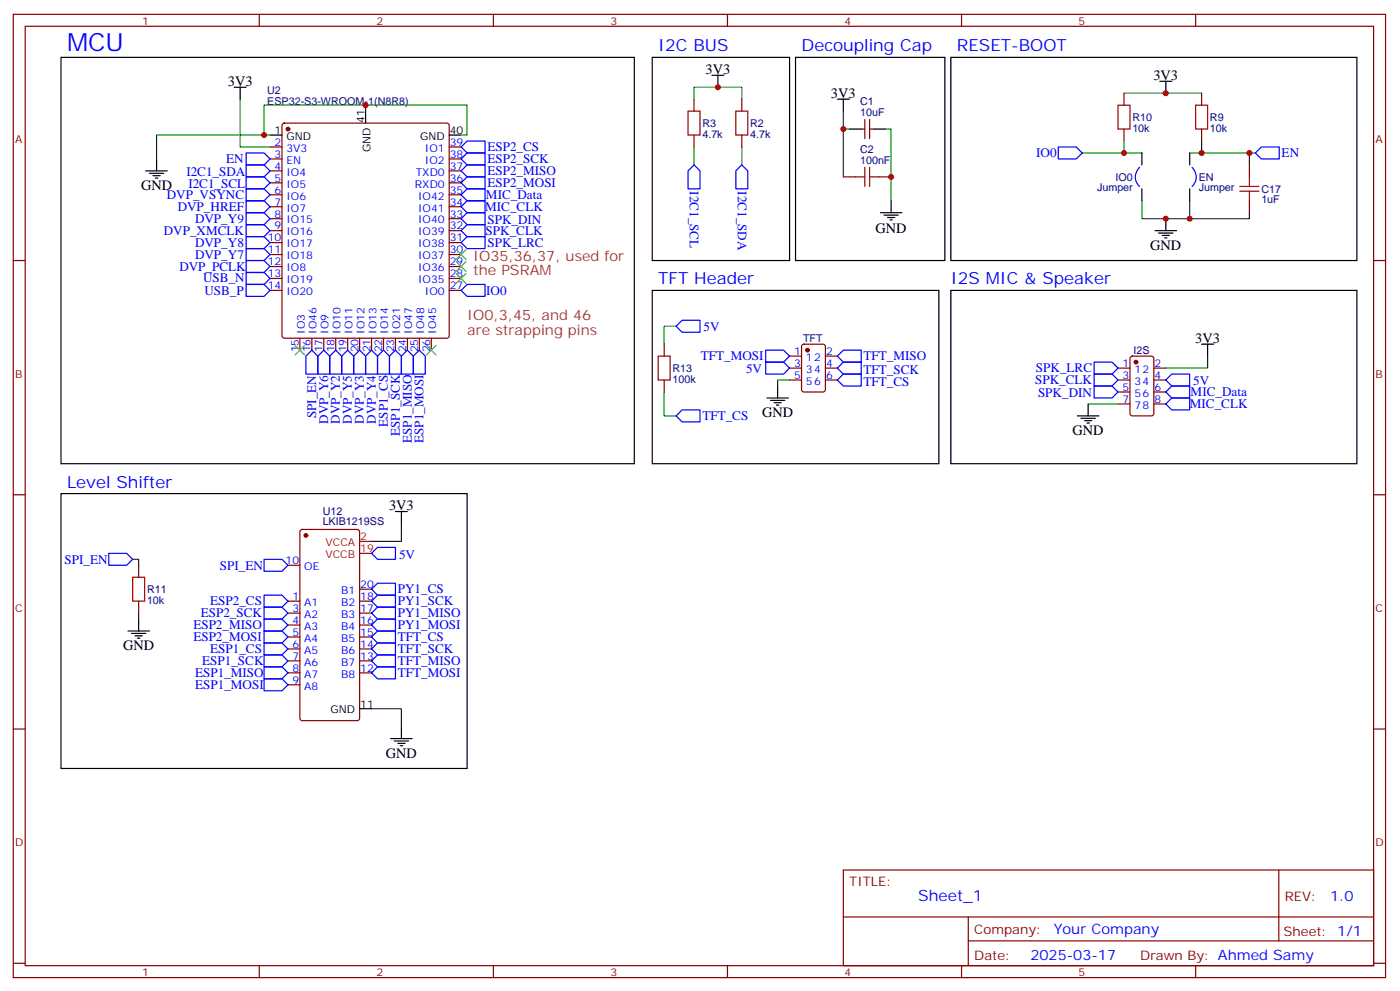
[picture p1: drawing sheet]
<svg xmlns="http://www.w3.org/2000/svg" width="414mm" height="293mm" viewBox="0 0 414 293" stroke-linecap="round" stroke-linejoin="round" font-family="sans-serif">
<g fill="none" stroke="#870000" stroke-width=".35">
<path d="M3.9 4.2h405.4v284.4h-405.4zM7.4 7.8h398.3v277.2h-398.3zM76.6 4.2v3.6M145.7 4.2v3.6M214.9 4.2v3.6M284 4.2v3.6M353.2 4.2v3.6M83.5 36.5l.5-.2h48l.5 .2 .2 .5v62.1l-.3 .5-.4 .2h-48l-.5-.2-.2-.5v-62.1zM205 29.3v3.5M205 39.9v3.5M219.1 29.3v3.5M219.1 39.9v3.5"/>
<path d="M254.4 38.1h1M255.4 35.3v5.6M256.9 35.3v5.6M256.9 38.1h1M332 27.5v3.5M332 38.1v3.5M354.9 27.5v3.5M354.9 38.1v3.5M79.8 43.4h3.5M79.8 46.9h3.5M79.8 50.4h3.5M79.8 54h3.5"/>
<path d="M79.8 57.5h3.5M132.7 43.4h3.5M132.7 46.9h3.5M132.7 50.4h3.5M132.7 54h3.5M132.7 57.5h3.5M249.1 52.2h3.5M259.7 52.2h3.5M369 48.7v3.5M369 59.3v3.5M3.9 76.9h3.5M79.8 61h3.5"/>
<path d="M79.8 64.6h3.5M79.8 68.1h3.5M79.8 71.6h3.5M79.8 75.1h3.5M79.8 78.7h3.5M132.7 61h3.5M132.7 64.6h3.5M132.7 68.1h3.5M132.7 71.6h3.5M132.7 75.1h3.5M132.7 78.7h3.5M405.7 76.9h3.6"/>
<path d="M79.8 82.2h3.5M79.8 85.7h3.5M88.6 99.8v3.6M92.1 99.8v3.6M95.6 99.8v3.6M99.2 99.8v3.6M102.7 99.8v3.6M106.2 99.8v3.6M109.7 99.8v3.6M113.3 99.8v3.6M116.8 99.8v3.6M120.3 99.8v3.6"/>
<path d="M123.9 99.8v3.6M127.4 99.8v3.6M132.7 82.2h3.5M132.7 85.7h3.5M196.2 101.6v3.5M196.2 112.2v3.5M233.2 105.1h3.5M233.2 112.2h3.5M233.2 108.7h3.5M237 101.8l.5-.2h5.6l.6 .4 .1 13-.5 .7h-5.8l-.7-.5-.1-12.9zM243.8 105.1h3.5M243.8 112.2h3.5"/>
<path d="M243.8 108.7h3.5M330.2 112.2h3.6M330.2 108.7h3.6M330.2 119.2h3.6M330.2 115.7h3.6M334 105.3l.5-.2h5.6l.7 .5v16.5l-.4 .6-5.9 .1-.7-.5v-16.5zM340.8 112.2h3.5M340.8 108.7h3.5M340.8 119.2h3.5M340.8 115.7h3.5M3.9 146h3.5M88.8 156.5l.5-.2h16.2l.7 .4v55.3l-.4 .7h-16.5l-.7-.4v-55.3z"/>
<path d="M405.7 146h3.6M41 166.9v3.5M41 177.4v3.6M85.1 166.9h3.5M85.1 177.4h3.5M106.2 177.4h3.5M106.2 173.9h3.5M85.1 181h3.5M85.1 184.5h3.5M85.1 188h3.5M85.1 191.6h3.5M85.1 195.1h3.5"/>
<path d="M85.1 198.6h3.5M106.2 181h3.5M106.2 184.5h3.5M106.2 188h3.5M106.2 191.6h3.5M106.2 195.1h3.5M106.2 198.6h3.5M3.9 215.2h3.5M85.1 202.1h3.5M405.7 215.2h3.6M249.1 256.8h156.6v28.2h-156.6zM377.7 256.8v20.9"/>
<path d="M249.1 270.7h156.5M286 277.7h119.6M286 270.7v14.1M3.9 284.3h3.5M76.6 285v3.6M145.7 285v3.6M214.9 285v3.6M284 285v3.6M353.2 285v3.6M405.7 284.3h3.6"/>
</g>
<g fill="none" stroke="#000" stroke-width=".35">
<path d="M18 16.9h169.4v120h-169.4zM192.7 16.9h40.5v60h-40.5zM235 16.9h44.1v60h-44.1zM280.8 16.9h120v60h-120zM69.2 25.8h3.5M70.9 25.8v3.5M79.8 39.9h3.5M108 32.8v3.5M132.7 39.9h3.5M210.3 22.2h3.5M212.1 22.2v3.6M247.3 29.3h3.6"/>
<path d="M249.1 29.3v3.5M250.9 38.1h3.5M257.9 38.1h3.5M342.6 24h3.5M344.3 24v3.5M43.1 50.4h6.3M44.1 51.2h4.3M45.2 51.9h2.1M45.9 52.6h.7M46.2 46.9v3.5M263.2 59.3v3.5M337.3 45.2v3.5"/>
<path d="M337.3 55.7v3.6M351.4 45.2v3.5M351.4 55.7v3.6M260 62.8h6.4M261.1 63.5h4.2M262.1 64.2h2.2M262.9 64.9h.7M341.2 68.1h6.3M342.2 68.8h4.3M343.3 69.5h2.1M344 70.2h.7M344.3 64.6v3.5"/>
<path d="M192.7 85.7h84.6v51.2h-84.6zM280.8 85.7h120v51.2h-120zM226.5 117.5h6.4M227.6 118.2h4.2M228.6 118.9h2.2M229.3 119.6h.7M229.7 113.9v3.6M321.4 119.2v3.6M354.9 101.6h3.6M356.7 101.6v3.5M318.2 122.8h6.4M319.3 123.5h4.2"/>
<path d="M320.4 124.2h2.1M321.1 124.9h.7M18 145.7h120v81.1h-120zM116.8 151h3.5M118.6 151v3.5M37.8 186.3h6.3M38.8 187h4.3M39.9 187.7h2.1M40.6 188.4h.7M41 182.7v3.6M106.2 209.2h3.5M115.4 218h6.3"/>
<path d="M116.5 218.7h4.2M117.5 219.4h2.1M118.6 214.5v3.5M118.2 220.1h.7"/>
</g>
<g fill="none" stroke="#008700" stroke-width=".35">
<path d="M70.9 29.3v14.1h8.9M79.8 39.9h-33.6v7M108 32.8v-1.8h-30v8.9M108 31h30v8.9h-1.8M205 29.3v-3.5h14.1v3.5M249.1 32.8v19.4M249.1 38.1h1.8M261.4 38.1h1.8v21.2M332 27.5h22.9M205 43.4v5.3M219.1 43.4v5.3M319.7 45.2h17.6"/>
<path d="M332 41.6v3.6M337.3 59.3v5.3h14.1v-5.3M351.4 45.2h19.4M354.9 41.6v3.6M369 45.2v3.5M369 62.8v1.8h-17.6M199.7 96.3h-3.5v5.3M196.2 115.7v7.1h3.5M233.2 112.2h-3.5v1.7M321.4 119.2h8.8M356.7 105.1v3.6h-12.4M118.6 154.5v5.3h-8.9"/>
<path d="M39.2 165.1h1.8v1.8M41 181v1.7M109.7 209.2h8.9v5.3"/>
</g>
<g fill="none" stroke="#00f" stroke-width=".35">
<path d="M72.7 45.2h5.3l1.8 1.7-1.8 1.8h-5.3zM72.7 48.7h5.3l1.8 1.7-1.8 1.8h-5.3zM72.7 52.2h5.3l1.8 1.8-1.8 1.7h-5.3zM72.7 55.7h5.3l1.8 1.8-1.8 1.8h-5.3zM72.7 59.3h5.3l1.8 1.7-1.8 1.8h-5.3zM138 59.3h5.3v3.5h-5.3l-1.8-1.8zM138 45.2h5.3v3.5h-5.3l-1.8-1.8zM138 55.7h5.3v3.6h-5.3l-1.8-1.8zM138 41.6h5.3v3.6h-5.3l-1.8-1.8zM138 52.2h5.3v3.5h-5.3l-1.8-1.7zM138 48.7h5.3v3.5h-5.3l-1.8-1.8zM203.2 50.4l1.8-1.7 1.8 1.7v5.3h-3.6z"/>
<path d="M217.3 50.4l1.8-1.7 1.8 1.7v5.3h-3.6zM312.6 43.4h5.3l1.8 1.8-1.8 1.7h-5.3zM336.6 49.4a4 4 0 0 0 0 5.6M352.1 49.4a4 4 0 0 1 0 5.6M372.6 43.4h5.3v3.5h-5.3l-1.8-1.7zM72.7 69.8h5.3l1.8 1.8-1.8 1.8h-5.3zM72.7 73.4h5.3l1.8 1.7-1.8 1.8h-5.3zM72.7 62.8h5.3l1.8 1.8-1.8 1.7h-5.3zM72.7 66.3h5.3l1.8 1.8-1.8 1.7h-5.3zM72.7 76.9h5.3l1.8 1.8-1.8 1.7h-5.3zM136.2 71.6l1.8-1.8h5.3v3.6h-5.3zM136.2 68.1l1.8-1.8h5.3v3.5h-5.3z"/>
<path d="M136.2 64.6l1.8-1.8h5.3v3.5h-5.3zM72.7 80.4h5.3l1.8 1.8-1.8 1.8h-5.3zM72.7 84h5.3l1.8 1.7-1.8 1.8h-5.3zM138 84h5.3v3.5h-5.3l-1.8-1.8zM201.5 94.5h5.3v3.6h-5.3l-1.8-1.8zM92.1 103.4l1.8 1.7v5.3h-3.6v-5.3zM95.6 103.4l1.8 1.7v5.3h-3.5v-5.3zM99.2 103.4l1.7 1.7v5.3h-3.5v-5.3zM102.7 103.4l1.8 1.7v5.3h-3.6v-5.3zM106.2 103.4l1.8 1.7v5.3h-3.5v-5.3zM109.7 103.4l1.8 1.7v5.3h-3.5v-5.3zM113.3 103.4l1.7 1.7v5.3h-3.5v-5.3z"/>
<path d="M116.8 103.4l1.8 1.7v5.3h-3.6v-5.3zM120.3 103.4l1.8 1.7v5.3h-3.5v-5.3zM123.9 103.4l1.7 1.7v5.3h-3.5v-5.3zM226.2 103.4h5.3l1.7 1.7-1.7 1.8h-5.3zM226.2 106.9h5.3l1.7 1.8-1.7 1.7h-5.3zM247.3 108.7l1.8-1.8h5.3v3.5h-5.3zM249.1 103.4h5.3v3.5h-5.3l-1.8-1.8zM249.1 110.4h5.3v3.5h-5.3l-1.8-1.7zM323.2 106.9h5.3l1.7 1.8-1.7 1.7h-5.3zM323.2 110.4h5.3l1.7 1.8-1.7 1.7h-5.3zM323.2 113.9h5.3l1.7 1.8-1.7 1.8h-5.3zM344.3 112.2l1.8-1.8h5.3v3.5h-5.3z"/>
<path d="M344.3 115.7l1.8-1.8h5.3v3.6h-5.3zM346.1 117.5h5.3v3.5h-5.3l-1.8-1.8zM199.7 122.8l1.8-1.8h5.3v3.5h-5.3zM32.1 163.3h5.3l1.8 1.8-1.8 1.8h-5.3zM78 165.1h5.3l1.8 1.8-1.8 1.7h-5.3zM78 175.7h5.3l1.8 1.7-1.8 1.8h-5.3zM78 179.2h5.3l1.8 1.8-1.8 1.7h-5.3zM109.7 163.3l1.8-1.7h5.3v3.5h-5.3zM109.7 173.9l1.8-1.7h5.3v3.5h-5.3zM111.5 179.2h5.3v3.5h-5.3l-1.8-1.7zM111.5 175.7h5.3v3.5h-5.3l-1.8-1.8zM78 186.3h5.3l1.8 1.7-1.8 1.8h-5.3z"/>
<path d="M78 182.7h5.3l1.8 1.8-1.8 1.8h-5.3zM78 196.8h5.3l1.8 1.8-1.8 1.8h-5.3zM78 189.8h5.3l1.8 1.8-1.8 1.7h-5.3zM78 193.3h5.3l1.8 1.8-1.8 1.7h-5.3zM111.5 182.7h5.3v3.6h-5.3l-1.8-1.8zM111.5 193.3h5.3v3.5h-5.3l-1.8-1.7zM111.5 196.8h5.3v3.6h-5.3l-1.8-1.8zM111.5 186.3h5.3v3.5h-5.3l-1.8-1.8zM111.5 189.8h5.3v3.5h-5.3l-1.8-1.7zM78 200.4h5.3l1.8 1.7-1.8 1.8h-5.3z"/>
</g>
<g fill="none" stroke="#a10000" stroke-width=".35">
<path d="M203.2 32.8h3.6v7.1h-3.6zM217.3 32.8h3.6v7.1h-3.6zM330.2 31h3.6v7.1h-3.6zM353.2 31h3.5v7.1h-3.5zM252.6 52.2h2.8M255.4 49.4v5.6M256.9 52.2h2.8M256.9 49.4v5.6M366.2 55h5.7M366.2 56.4h5.7M369 52.2v2.8M369 56.4v2.9"/>
<path d="M194.4 105.1h3.5v7.1h-3.5zM39.2 170.4h3.5v7h-3.5z"/>
</g>
<g fill="#870000" stroke="#870000" stroke-width=".35">
<circle cx="85.1" cy="38.1" r=".53"/>
<circle cx="238.5" cy="103.4" r=".53"/>
<circle cx="90.3" cy="158" r=".53"/>
<circle cx="335.5" cy="106.9" r=".53"/>
</g>
<path d="M134.8 77.3l2.8 2.8M134.8 73.7l2.8 2.9M137.6 77.3l-2.8 2.8M137.6 73.7l-2.8 2.9M134.8 80.8l2.8 2.8M137.6 80.8l-2.8 2.8M87.2 102l2.8 2.8M90 102l-2.8 2.8M126 102l2.8 2.8M128.8 102l-2.8 2.8" fill="none" stroke="#3c3" stroke-width=".35"/>
<path d="M106.2 159.8h3.5M106.2 163.3h3.5" fill="none" stroke="#f00" stroke-width=".35"/>
<g fill="#c00">
<circle cx="212.1" cy="25.8" r=".88"/>
<circle cx="344.3" cy="64.6" r=".88"/>
<circle cx="249.1" cy="38.1" r=".88"/>
<circle cx="263.2" cy="52.2" r=".88"/>
<circle cx="78" cy="39.9" r=".88"/>
<circle cx="108" cy="31" r=".88"/>
<circle cx="354.9" cy="45.2" r=".88"/>
<circle cx="369" cy="45.2" r=".88"/>
<circle cx="351.4" cy="64.6" r=".88"/>
<circle cx="332" cy="45.2" r=".88"/>
<circle cx="344.3" cy="27.5" r=".88"/>
</g>
<text font-size="7.4" fill="#00f" x="19.8" y="15.2">MCU</text>
<g font-size="4.9" fill="#00f">
<text x="194.4" y="15.2">I2C BUS</text>
<text x="236.7" y="15.2">Decoupling Cap</text>
<text x="282.6" y="15.2">RESET-BOOT</text>
<text x="194.4" y="84">TFT Header</text>
<text x="280.8" y="84">I2S MIC &amp; Speaker</text>
<text x="19.8" y="143.9">Level Shifter</text>
</g>
<text font-size="4.6" fill="#00f" x="271.2" y="265.8">Sheet_1</text>
<g font-size="4.2">
<text x="208.4" y="21.9">3V3</text>
<text x="340.7" y="23.7">3V3</text>
<text x="67.3" y="25.4">3V3</text>
<text x="245.5" y="29">3V3</text>
<text x="41.7" y="56.1">GND</text>
<text x="258.6" y="68.9">GND</text>
<text x="339.8" y="73.7">GND</text>
<text x="353" y="101.3">3V3</text>
<text x="225.1" y="123.1">GND</text>
<text x="316.8" y="128.4">GND</text>
<text x="114.9" y="150.7">3V3</text>
<text x="36.4" y="191.9">GND</text>
<text x="114" y="223.7">GND</text>
</g>
<g font-size="4.2" fill="#933">
<text x="139.7" y="76.9">IO35,36,37, used for</text>
<text x="139.7" y="81.1">the PSRAM</text>
<text x="138" y="94.5">IO0,3,45, and 46</text>
<text x="138" y="98.8">are strapping pins</text>
</g>
<g font-size="4.2" fill="#00f">
<text x="392.9" y="266.1">1.0</text>
<text x="311.3" y="275.6">Your Company</text>
<text x="304.3" y="283.4">2025-03-17</text>
</g>
<g font-size="3.9" fill="#00f">
<text x="144" y="44.6">ESP2_CS</text>
<text x="306.1" y="46.4">IO0</text>
<text x="378.6" y="46.4">EN</text>
<text x="55" y="51.9">I2C1_SDA</text>
<text x="66.8" y="48.2">EN</text>
<text x="144" y="48.2">ESP2_SCK</text>
<text x="144" y="51.7">ESP2_MISO</text>
<text x="49.3" y="58.8">DVP_VSYNC</text>
<text x="55.6" y="55.4">I2C1_SCL</text>
<text x="143.6" y="58.7">MIC_Data</text>
<text x="144" y="55.2">ESP2_MOSI</text>
<text x="203.8" y="56.4" transform="rotate(90 203.8 56.4)">I2C1_SCL</text>
<text x="217.9" y="56.4" transform="rotate(90 217.9 56.4)">I2C1_SDA</text>
<text x="52.5" y="62.3">DVP_HREF</text>
<text x="57.6" y="65.8">DVP_Y9</text>
<text x="143.3" y="62.3">MIC_CLK</text>
<text x="48.4" y="69.3">DVP_XMCLK</text>
<text x="143.4" y="69.4">SPK_CLK</text>
<text x="144" y="66.1">SPK_DIN</text>
<text x="57.6" y="72.9">DVP_Y8</text>
<text x="57.6" y="76.4">DVP_Y7</text>
<text x="144" y="72.9">SPK_LRC</text>
<text x="53" y="79.9">DVP_PCLK</text>
<text x="60" y="83.4">USB_N</text>
<text x="60.4" y="87.1">USB_P</text>
<text x="143.6" y="87">IO0</text>
<text x="207.8" y="97.6">5V</text>
<text x="207" y="106.3">TFT_MOSI</text>
<text x="255.1" y="106.3">TFT_MISO</text>
<text x="220.4" y="110.2">5V</text>
<text x="255.1" y="113.8">TFT_CS</text>
<text x="255.1" y="110.3">TFT_SCK</text>
<text x="305.7" y="113.4">SPK_CLK</text>
<text x="306" y="109.9">SPK_LRC</text>
<text x="352.5" y="113.7">5V</text>
<text x="306.6" y="117.3">SPK_DIN</text>
<text x="351.7" y="116.9">MIC_Data</text>
<text x="93.4" y="123.5" transform="rotate(-90 93.4 123.5)">SPI_EN</text>
<text x="96.9" y="125.1" transform="rotate(-90 96.9 125.1)">DVP_Y6</text>
<text x="100.4" y="125.1" transform="rotate(-90 100.4 125.1)">DVP_Y2</text>
<text x="103.9" y="125.1" transform="rotate(-90 103.9 125.1)">DVP_Y5</text>
<text x="107.5" y="125.1" transform="rotate(-90 107.5 125.1)">DVP_Y3</text>
<text x="111" y="125.1" transform="rotate(-90 111 125.1)">DVP_Y4</text>
<text x="114.5" y="126" transform="rotate(-90 114.5 126)">ESP1_CS</text>
<text x="207.5" y="124">TFT_CS</text>
<text x="351.5" y="120.5">MIC_CLK</text>
<text x="118.1" y="128.7" transform="rotate(-90 118.1 128.7)">ESP1_SCK</text>
<text x="121.6" y="130.8" transform="rotate(-90 121.6 130.8)">ESP1_MISO</text>
<text x="125.1" y="130.8" transform="rotate(-90 125.1 130.8)">ESP1_MOSI</text>
<text x="19.1" y="166.4">SPI_EN</text>
<text x="117.9" y="164.9">5V</text>
<text x="65" y="168.1">SPI_EN</text>
<text x="62.1" y="178.7">ESP2_CS</text>
<text x="117.5" y="175.1">PY1_CS</text>
<text x="117.5" y="178.7">PY1_SCK</text>
<text x="57.1" y="185.8">ESP2_MISO</text>
<text x="59.3" y="182.2">ESP2_SCK</text>
<text x="117.5" y="182.2">PY1_MISO</text>
<text x="117.5" y="185.7">PY1_MOSI</text>
<text x="57.1" y="189.3">ESP2_MOSI</text>
<text x="117.5" y="189.3">TFT_CS</text>
<text x="59.7" y="196.4">ESP1_SCK</text>
<text x="62.1" y="192.8">ESP1_CS</text>
<text x="117.5" y="196.3">TFT_MISO</text>
<text x="117.5" y="192.8">TFT_SCK</text>
<text x="57.6" y="199.9">ESP1_MISO</text>
<text x="57.6" y="203.4">ESP1_MOSI</text>
<text x="117.5" y="199.9">TFT_MOSI</text>
</g>
<g font-size="3.9" fill="#800">
<text x="250.9" y="261.4">TITLE:</text>
<text x="379.5" y="266.1">REV:</text>
<text x="287.8" y="275.6">Company:</text>
<text x="379.1" y="276.2">Sheet: 1/1</text>
<text x="287.8" y="283.3">Date:</text>
<text x="336.8" y="283.4">Drawn By: Ahmed Samy</text>
</g>
<g font-size="3.2" fill="#800">
<text x="42" y="7.2">1</text>
<text x="111.2" y="7.2">2</text>
<text x="180.3" y="7.2">3</text>
<text x="249.4" y="7.2">4</text>
<text x="318.6" y="7.2">5</text>
<text x="4.4" y="42.3">A</text>
<text x="406.3" y="42.3">A</text>
<text x="4.4" y="111.5">B</text>
<text x="406.3" y="111.5">B</text>
<text x="4.4" y="180.6">C</text>
<text x="406.3" y="180.6">C</text>
<text x="4.4" y="249.8">D</text>
<text x="406.3" y="249.8">D</text>
<text x="42" y="288">1</text>
<text x="111.2" y="288">2</text>
<text x="180.3" y="288">3</text>
<text x="249.4" y="288">4</text>
<text x="318.6" y="288">5</text>
</g>
<g font-size="3.2" fill="#000080">
<text x="78.9" y="27.7">U2</text>
<text x="78.9" y="30.9">ESP32-S3-WROOM-1(N8R8)</text>
<text x="254" y="34.2">10uF</text>
<text x="254" y="31.1">C1</text>
<text x="334.5" y="35.7">R10</text>
<text x="357.4" y="35.7">R9</text>
<text x="207.5" y="40.7">4.7k</text>
<text x="207.5" y="37.5">R3</text>
<text x="221.6" y="40.7">4.7k</text>
<text x="221.6" y="37.5">R2</text>
<text x="334.5" y="38.9">10k</text>
<text x="357.4" y="38.9">10k</text>
<text x="254" y="45.2">C2</text>
<text x="254" y="48.3">100nF</text>
<text x="329.5" y="53.3">IO0</text>
<text x="354.1" y="53.3">EN</text>
<text x="324" y="56.5">Jumper</text>
<text x="354.1" y="56.5">Jumper</text>
<text x="372.6" y="56.9">C17</text>
<text x="372.6" y="60">1uF</text>
<text x="237.2" y="101">TFT</text>
<text x="334.8" y="104.5">I2S</text>
<text x="198.6" y="113">100k</text>
<text x="198.6" y="109.8">R13</text>
<text x="95.3" y="155">LKIB1219SS</text>
<text x="95.3" y="151.9">U12</text>
<text x="43.4" y="178.2">10k</text>
<text x="43.4" y="175.1">R11</text>
</g>
<g font-size="3.2">
<text x="81.1" y="39.5">1</text>
<text x="84.6" y="41.3">GND</text>
<text x="107.6" y="36.2" transform="rotate(-90 107.6 36.2)">41</text>
<text x="124.1" y="41.3">GND</text>
<text x="132.9" y="39.5">40</text>
<text x="109.4" y="44.9" transform="rotate(-90 109.4 44.9)">GND</text>
<text x="106.4" y="208.8">11</text>
<text x="97.6" y="210.6">GND</text>
</g>
<g font-size="3.2" fill="#00f">
<text x="81.1" y="43">2</text>
<text x="81.1" y="46.6">3</text>
<text x="84.6" y="44.8">3V3</text>
<text x="125.5" y="44.8">IO1</text>
<text x="132.9" y="46.6">38</text>
<text x="132.9" y="43">39</text>
<text x="81.1" y="50.1">4</text>
<text x="81.1" y="53.6">5</text>
<text x="84.6" y="48.3">EN</text>
<text x="84.6" y="51.9">IO4</text>
<text x="122.8" y="51.9">TXD0</text>
<text x="125.5" y="48.3">IO2</text>
<text x="132.9" y="53.6">36</text>
<text x="132.9" y="50.1">37</text>
<text x="81.1" y="57.2">6</text>
<text x="84.6" y="55.4">IO5</text>
<text x="84.6" y="58.9">IO6</text>
<text x="122.5" y="55.4">RXD0</text>
<text x="123.5" y="58.9">IO42</text>
<text x="132.9" y="57.2">35</text>
<text x="81.1" y="60.7">7</text>
<text x="81.1" y="64.2">8</text>
<text x="84.6" y="62.4">IO7</text>
<text x="84.6" y="66">IO15</text>
<text x="123.5" y="66">IO40</text>
<text x="123.5" y="62.4">IO41</text>
<text x="132.9" y="64.2">33</text>
<text x="132.9" y="60.7">34</text>
<text x="79.1" y="71.3">10</text>
<text x="81.1" y="67.7">9</text>
<text x="84.6" y="69.5">IO16</text>
<text x="123.5" y="69.5">IO39</text>
<text x="132.9" y="71.3">31</text>
<text x="132.9" y="67.7">32</text>
<text x="79.1" y="74.8">11</text>
<text x="84.6" y="73">IO17</text>
<text x="84.6" y="76.6">IO18</text>
<text x="123.5" y="76.6">IO37</text>
<text x="123.5" y="73">IO38</text>
<text x="132.9" y="74.8">30</text>
<text x="79.1" y="78.3">12</text>
<text x="79.1" y="81.8">13</text>
<text x="84.6" y="80.1">IO8</text>
<text x="84.6" y="83.6">IO19</text>
<text x="123.5" y="83.6">IO35</text>
<text x="123.5" y="80.1">IO36</text>
<text x="132.9" y="81.8">28</text>
<text x="132.9" y="78.3">29</text>
<text x="79.1" y="85.4">14</text>
<text x="84.6" y="87.1">IO20</text>
<text x="125.5" y="87.1">IO0</text>
<text x="132.9" y="85.4">27</text>
<text x="90" y="98.5" transform="rotate(-90 90 98.5)">IO3</text>
<text x="93.5" y="98.5" transform="rotate(-90 93.5 98.5)">IO46</text>
<text x="97" y="98.5" transform="rotate(-90 97 98.5)">IO9</text>
<text x="100.6" y="98.5" transform="rotate(-90 100.6 98.5)">IO10</text>
<text x="104.1" y="98.5" transform="rotate(-90 104.1 98.5)">IO11</text>
<text x="107.6" y="98.5" transform="rotate(-90 107.6 98.5)">IO12</text>
<text x="111.2" y="98.5" transform="rotate(-90 111.2 98.5)">IO13</text>
<text x="114.7" y="98.5" transform="rotate(-90 114.7 98.5)">IO14</text>
<text x="118.2" y="98.5" transform="rotate(-90 118.2 98.5)">IO21</text>
<text x="121.7" y="98.5" transform="rotate(-90 121.7 98.5)">IO47</text>
<text x="125.3" y="98.5" transform="rotate(-90 125.3 98.5)">IO48</text>
<text x="128.8" y="98.5" transform="rotate(-90 128.8 98.5)">IO45</text>
<text x="88.2" y="104" transform="rotate(-90 88.2 104)">15</text>
<text x="91.8" y="104" transform="rotate(-90 91.8 104)">16</text>
<text x="95.3" y="104" transform="rotate(-90 95.3 104)">17</text>
<text x="98.8" y="104" transform="rotate(-90 98.8 104)">18</text>
<text x="102.3" y="104" transform="rotate(-90 102.3 104)">19</text>
<text x="105.9" y="104" transform="rotate(-90 105.9 104)">20</text>
<text x="109.4" y="104" transform="rotate(-90 109.4 104)">21</text>
<text x="112.9" y="104" transform="rotate(-90 112.9 104)">22</text>
<text x="116.5" y="104" transform="rotate(-90 116.5 104)">23</text>
<text x="120" y="104" transform="rotate(-90 120 104)">24</text>
<text x="123.5" y="104" transform="rotate(-90 123.5 104)">25</text>
<text x="127" y="104" transform="rotate(-90 127 104)">26</text>
<text x="234.6" y="104.8">1</text>
<text x="238.1" y="106.5">12</text>
<text x="244" y="104.8">2</text>
<text x="234.6" y="108.3">3</text>
<text x="234.6" y="111.8">5</text>
<text x="238.1" y="110.1">34</text>
<text x="238.1" y="113.6">56</text>
<text x="244" y="111.8">6</text>
<text x="244" y="108.3">4</text>
<text x="331.6" y="108.3">1</text>
<text x="331.6" y="111.8">3</text>
<text x="335.1" y="110.1">12</text>
<text x="335.1" y="113.6">34</text>
<text x="341" y="111.8">4</text>
<text x="341" y="108.3">2</text>
<text x="331.6" y="115.4">5</text>
<text x="331.6" y="118.9">7</text>
<text x="335.1" y="117.1">56</text>
<text x="341" y="118.9">8</text>
<text x="341" y="115.4">6</text>
<text x="335.1" y="120.7">78</text>
<text x="84.4" y="166.5">10</text>
<text x="89.9" y="168.3">OE</text>
<text x="106.4" y="173.6">20</text>
<text x="86.4" y="177.1">1</text>
<text x="89.9" y="178.9">A1</text>
<text x="100.7" y="178.9">B2</text>
<text x="100.7" y="175.3">B1</text>
<text x="106.4" y="177.1">18</text>
<text x="86.4" y="180.6">3</text>
<text x="86.4" y="184.1">4</text>
<text x="89.9" y="182.4">A2</text>
<text x="89.9" y="185.9">A3</text>
<text x="100.7" y="185.9">B4</text>
<text x="100.7" y="182.4">B3</text>
<text x="106.4" y="184.1">16</text>
<text x="106.4" y="180.6">17</text>
<text x="86.4" y="187.7">5</text>
<text x="86.4" y="191.2">6</text>
<text x="89.9" y="189.4">A4</text>
<text x="100.7" y="189.4">B5</text>
<text x="106.4" y="191.2">14</text>
<text x="106.4" y="187.7">15</text>
<text x="86.4" y="194.7">7</text>
<text x="89.9" y="193">A5</text>
<text x="89.9" y="196.5">A6</text>
<text x="100.7" y="196.5">B7</text>
<text x="100.7" y="193">B6</text>
<text x="106.4" y="194.7">13</text>
<text x="86.4" y="198.3">8</text>
<text x="86.4" y="201.8">9</text>
<text x="89.9" y="200">A7</text>
<text x="89.9" y="203.6">A8</text>
<text x="100.7" y="200">B8</text>
<text x="106.4" y="198.3">12</text>
</g>
<g font-size="3.2" fill="#f00">
<text x="96.1" y="161.2">VCCA</text>
<text x="106.4" y="159.5">2</text>
<text x="96.1" y="164.7">VCCB</text>
<text x="106.4" y="163">19</text>
</g>
</svg>
